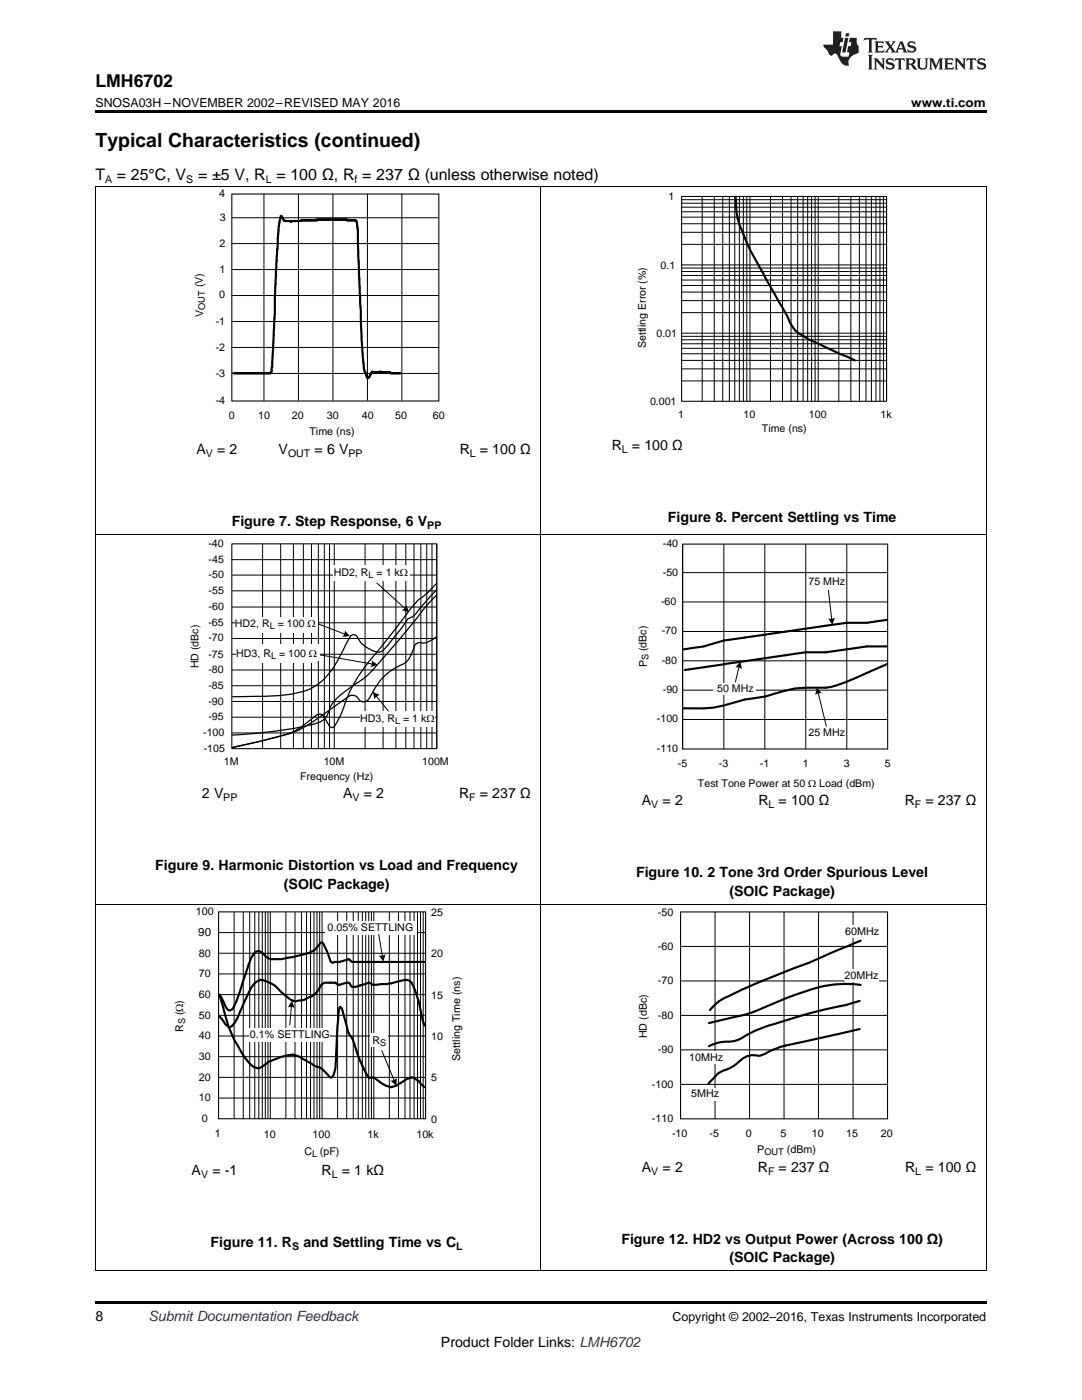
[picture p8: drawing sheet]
<svg xmlns="http://www.w3.org/2000/svg" width="216mm" height="279mm" viewBox="0 0 216 279" stroke-linecap="round" stroke-linejoin="round" font-family="sans-serif">
<path d="M19 259.7h177.8v.5h-177.8z" fill="#000"/>
<g fill="none" stroke="#000" stroke-width=".2">
<path d="M19.1 180.5v73.1M43.6 198.5h41.3M43.6 194.4h41.3M43.6 190.2h41.3M43.6 186.1h41.3M46.7 182v41.3M48.5 182v41.3M49.8 182v41.3M50.8 182v41.3M51.6 182v41.3M52.3 182v41.3M52.9 182v41.3"/>
<path d="M53.5 182v41.3M53.9 182v41.3M57 182v41.3M58.9 182v41.3M60.2 182v41.3M61.2 182v41.3M62 182v41.3M62.7 182v41.3M63.3 182v41.3M63.8 182v41.3M64.3 182v41.3M67.4 182v41.3"/>
<path d="M69.2 182v41.3M70.5 182v41.3M71.5 182v41.3M72.3 182v41.3M73 182v41.3M73.6 182v41.3M74.1 182v41.3M74.6 182v41.3M77.7 182v41.3M79.5 182v41.3M80.8 182v41.3M81.8 182v41.3"/>
<path d="M82.6 182v41.3M83.3 182v41.3M83.9 182v41.3M84.4 182v41.3M84.9 182v41.3M107.9 180.5v73.1M196.8 180.5v73.1M43.6 219.1h41.3M43.6 215h41.3M43.6 210.9h41.3M43.6 206.8h41.3M43.6 202.6h41.3"/>
<path d="M19 253.6h177.8"/>
</g>
<path d="M43.8 198.6l.6 2.1a24.7 24.7 0 0 0 5.7 11.9l.6 .4 .9 .2 .8-.4 1.2-.9a14.4 14.4 0 0 1 4.8-1.4l1.1 .3 3.6 2a4.3 4.3 0 0 1 2.6 2.1l.2 .1 .4-.1a4 4 0 0 0 .7-2.6l.1-.9a70.7 70.7 0 0 1 .7-10.3l.1-.1 .3 .2 1 3.6a6.9 6.9 0 0 0 1.2 2.8 20 20 0 0 0 3.3 7.6l.2-.2 .9 .2a5.8 5.8 0 0 0 3.2 1.8l1-.3 2.2-1.4 .9-.3h.4l1 .7 1.2 1.3M84.7 192h-14.4a1.07 1.07 0 0 0-1.6-.3l-.9 .3-1.5 .1-.4-.4-1.3-3.3-.3-.3h-.4l-.3 .6a4 4 0 0 1-3 1.8l-4.4 .9h-2.1l-.9-.4-.8-.8-.8-.4-.5 .1-.4 .4a24 24 0 0 0-2.3 5.7l-1 3.3a4.4 4.4 0 0 1-1.2 2.2l-.6 .1-.3-.2-1.5-2.9M43.8 202.9l1.2 1.5 .6 .6a1.41 1.41 0 0 0 1.2-.9l2.3-4.8a5.5 5.5 0 0 1 2.5-3.6l.3-.1a6.6 6.6 0 0 1 4.3 2.5 5.3 5.3 0 0 0 2.8 1.7l1.6-.2 1.9-1a4.3 4.3 0 0 0 1.4-1.8l.8-.7h2.2l.6 .4 2.1-.4 .2 .2 .5 .6h.7l2.6-.8 .9 .4 1.6-.1a16.5 16.5 0 0 0 4.6-.8 1.51 1.51 0 0 1 1.8 1.2l1 3 1.2 4.9" fill="none" stroke="#000" stroke-width=".43"/>
<path d="M43.6 182h41.3v41.3h-41.3z" fill="none" stroke="#000" stroke-width=".21"/>
<g fill="#fff">
<path d="M74 206.3h3.4v2.6h-3.4z" fill-rule="evenodd"/>
<path d="M64.8 183.9h18.2v2.6h-18.2z" fill-rule="evenodd"/>
<path d="M49.8 205.2h16.1v2.6h-16.1z" fill-rule="evenodd"/>
</g>
<g fill="none" stroke="#000" stroke-width=".2">
<path d="M75.6 186.5l.7 4.4M135.8 195.8h41.3M135.8 188.9h41.3M142.7 182v41.3M149.6 182v41.3M156.4 182v41.3M163.3 182v41.3M170.2 182v41.3M58.1 200.8l-.3 3.8M76.2 209.7l2.5 6M135.8 216.4h41.3M135.8 209.5h41.3"/>
<path d="M135.8 202.6h41.3"/>
</g>
<g fill="#000">
<path d="M58.2 199.7l.6 1.5a1.55 1.55 0 0 0-1.4-.1z" fill-rule="evenodd"/>
<path d="M75.6 190.7a1.56 1.56 0 0 0 1.3-.3l-.4 1.5z" fill-rule="evenodd"/>
<path d="M77.9 215.7a1.55 1.55 0 0 0 1.3-.6l-.1 1.6z" fill-rule="evenodd"/>
</g>
<path d="M135.8 182h41.3v41.3h-41.3z" fill="none" stroke="#000" stroke-width=".21"/>
<g fill="#fff">
<path d="M168.7 184.8h7.2v2.1h-7.2z" fill-rule="evenodd"/>
<path d="M168.7 184.6h6.7v2.6h-6.7z" fill-rule="evenodd"/>
<path d="M137.9 217.3h5.7v2.1h-5.7z" fill-rule="evenodd"/>
<path d="M137.9 217.1h5.6v2.5h-5.6z" fill-rule="evenodd"/>
<path d="M137.5 210.1h6.9v2.1h-6.9z" fill-rule="evenodd"/>
<path d="M137.5 209.9h6.8v2.5h-6.8z" fill-rule="evenodd"/>
<path d="M168.5 193.7h6.9v2.1h-6.9z" fill-rule="evenodd"/>
<path d="M168.5 193.4h6.8v2.6h-6.8z" fill-rule="evenodd"/>
</g>
<path d="M171.5 199.8l-2.6 .8-7.2 1.6-7.2 2.2a25 25 0 0 0-7.1 3.1l-1.1 .3a10.1 10.1 0 0 0-4.8 1M171.7 187.7l-10.1 4.4a151.9 151.9 0 0 0-17.8 7.5l-2.1 2M171.7 196.6a24.8 24.8 0 0 0-12.9 1.9l-9 3.7-8.3 2M171.5 205.4l-14.8 3.3a19.3 19.3 0 0 0-4.6 1.9l-.8 .1a3.9 3.9 0 0 0-4 1.3 8.8 8.8 0 0 1-3.4 1.9l-.7 .4-1.8 1.9" fill="none" stroke="#000" stroke-width=".43"/>
<g fill="none" stroke="#000" stroke-width=".2">
<path d="M19.1 106.7v73.8M107.9 106.7v73.8M136.2 114.3h40.9M136.2 108.6v40.9M144.4 108.6v40.9M152.6 108.6v40.9M160.8 108.6v40.9M169 108.6v40.9M196.8 106.7v73.8M136.2 120.1h40.9M136.2 137.7h40.9M136.2 131.9h40.9"/>
<path d="M136.2 126h40.9M136.2 143.6h40.9M19 180.5h177.8"/>
</g>
<path d="M136.2 108.6h40.9v40.9h-40.9z" fill="none" stroke="#000" stroke-width=".21"/>
<g fill="#fff">
<path d="M161.3 145.2h7.4v2.2h-7.4z" fill-rule="evenodd"/>
<path d="M142.4 136.3h8.4v2.2h-8.4z" fill-rule="evenodd"/>
<path d="M161.3 115.1h7.4v2.2h-7.4z" fill-rule="evenodd"/>
</g>
<g fill="none" stroke="#000" stroke-width=".2">
<path d="M46.2 111.7h40.9M46.3 117.9h40.9M46.3 114.8h40.9M52.4 108.5v40.9M56 108.5v40.9M58.5 108.5v40.9M60.5 108.5v40.9M62.2 108.5v40.9M63.5 108.5v40.9M64.7 108.5v40.9M65.8 108.5v40.9M66.7 108.5v40.9"/>
<path d="M72.8 108.5v40.9M76.4 108.5v40.9M79 108.5v40.9M81 108.5v40.9M82.6 108.5v40.9M84 108.5v40.9M85.1 108.5v40.9M86.2 108.5v40.9M87.2 108.5v40.9M165.3 117.8l.7 5.9M46.3 140h40.9M46.3 136.9h40.9"/>
<path d="M46.3 133.7h40.9M46.3 130.6h40.9M46.3 127.4h40.9M46.3 124.3h40.9M46.3 121.1h40.9M147.5 133l-.8 3.1M163.2 138.2l1.7 6.7M46.3 146.3h40.9M46.3 143.1h40.9"/>
</g>
<g fill="#000">
<path d="M147.7 132l.4 1.5a1.53 1.53 0 0 0-1.4-.3z" fill-rule="evenodd"/>
<path d="M163 137.2l1 1.2a1.53 1.53 0 0 0-1.3 .3z" fill-rule="evenodd"/>
<path d="M165.2 123.4a1.53 1.53 0 0 0 1.4-.1l-.5 1.4z" fill-rule="evenodd"/>
</g>
<path d="M144.7 132.5l-8 1.2M177 123.7l-4 .6h-4.1l-24.4 3.5a29.8 29.8 0 0 1-8.1 1.8M177 129h-4l-8.2 1.2h-4.1l-16.2 2.3M177 132.5l-4 1.8a31.8 31.8 0 0 1-8.2 2.9 22.8 22.8 0 0 0-10.2 1.2l-1.9 .6-4.1 .6a27.2 27.2 0 0 1-12.2 1.8" fill="none" stroke="#000" stroke-width=".42"/>
<path d="M46.3 108.5h40.9v40.9h-40.9z" fill="none" stroke="#000" stroke-width=".21"/>
<g fill="#fff">
<path d="M66.6 112.7h15.2v2.7h-15.2z" fill-rule="evenodd"/>
<path d="M66.6 112.9h14.8v3.1h-14.8z" fill-rule="evenodd"/>
<path d="M71.9 141.8h14.9v2.8h-14.9z" fill-rule="evenodd"/>
<path d="M71.9 142h14.8v3.1h-14.8z" fill-rule="evenodd"/>
</g>
<path d="M75.2 116.3l5.7 5.2M62.9 130.5l11.5 2M63 124.3l5.9 2.3M75 138.9l2.5 3" fill="none" stroke="#000" stroke-width=".2"/>
<g fill="#000">
<path d="M68.8 125.8l1 1.2-1.5 .1a1.53 1.53 0 0 0 .5-1.3z" fill-rule="evenodd"/>
<path d="M74.4 138.1l1.4 .6a1.54 1.54 0 0 0-1.1 .9z" fill-rule="evenodd"/>
<path d="M74.2 131.8l1.2 .9-1.5 .5a1.53 1.53 0 0 0 .3-1.4z" fill-rule="evenodd"/>
<path d="M81.1 120.8l.5 1.4-1.4-.4a1.54 1.54 0 0 0 .9-1z" fill-rule="evenodd"/>
</g>
<path d="M86.9 117.9l-3.6 4.1a3.2 3.2 0 0 1-1.9 1.5l-1.2 1.8-2.4 2.9a5.4 5.4 0 0 1-2 1.9 5.7 5.7 0 0 1-4.7-3.2 .83 .83 0 0 0-1.1 0l-.5 .9a26.9 26.9 0 0 1-5.2 8.1 10.8 10.8 0 0 1-6.5 2.7l-4.1 .3-7.3 .2M87 116.5a16.1 16.1 0 0 1-3.6 3.3l-1.4 1.6-6.6 8.5a32.5 32.5 0 0 0-5 7l-1.6 3.6a13.4 13.4 0 0 1-2.3 4.6l-.2 .1-.6-.3-.7-1.3a1.31 1.31 0 0 0-1.4-1.1l-.5 .2-3.7 2.9a11.2 11.2 0 0 1-3.5 1.3l-9.5 2.3M87.1 118.8a26.5 26.5 0 0 0-3.8 4.5 174.9 174.9 0 0 1-9.6 11.1l-1.5 1.3-2.6 1.7a10.9 10.9 0 0 0-3.7 3.7 5.2 5.2 0 0 1-1.7 2.8l-.7 .3a76.9 76.9 0 0 1-17.2 2.5M87 127.2a3.7 3.7 0 0 1-3.4 1.1 1.15 1.15 0 0 0-1 1 4.8 4.8 0 0 1-3.4 3.8 11.8 11.8 0 0 0-5.3 5.9 1.34 1.34 0 0 1-1.2 1.1 1.34 1.34 0 0 1-1.4-.9 1.4 1.4 0 0 0-2 0l-6.6 4.7a16.3 16.3 0 0 1-5.8 2.8l-5.1 1.3-5.3 1.1" fill="none" stroke="#000" stroke-width=".25"/>
<g fill="#fff">
<path d="M46.9 123.1h16.4v2.5h-16.4z" fill-rule="evenodd"/>
<path d="M46.9 123.2h16.1v3h-16.1z" fill-rule="evenodd"/>
<path d="M47.1 128.6h16.7v3.4h-16.7z" fill-rule="evenodd"/>
<path d="M47.1 129.2h16.2v3h-16.2z" fill-rule="evenodd"/>
</g>
<g fill="none" stroke="#000" stroke-width=".2">
<path d="M19 37.2h177.8M19.1 37.2v69.5M52.7 38.7v41.3M59.6 38.7v41.3M66.4 38.7v41.3M73.3 38.7v41.3M80.2 38.7v41.3M107.9 37.2v69.5M136.1 39.9h40.8M140.1 39.2v40.9M142.5 39.2v40.9M144.2 39.2v40.9"/>
<path d="M145.5 39.2v40.9M146.6 39.2v40.9M147.5 39.2v40.9M148.3 39.2v40.9M149 39.2v40.9M149.6 39.2v40.9M153.7 39.2v40.9M156.1 39.2v40.9M157.8 39.2v40.9M159.2 39.2v40.9M160.2 39.2v40.9M161.2 39.2v40.9"/>
<path d="M161.9 39.2v40.9M162.6 39.2v40.9M163.3 39.2v40.9M167.4 39.2v40.9M169.8 39.2v40.9M171.5 39.2v40.9M172.8 39.2v40.9M173.9 39.2v40.9M174.8 39.2v40.9M175.6 39.2v40.9M176.3 39.2v40.9M176.9 39.2v40.9"/>
<path d="M196.8 37.2v69.5M46.2 59h41.3M46.2 53.8h41.3M46.2 48.6h41.3M46.3 43.5h41.2M136.1 60h40.8M136.1 58.3h40.8M136.1 57h40.8M136.1 55.9h40.8M136.1 55h40.8M136.1 54.2h40.8M136.1 53.5h40.8"/>
<path d="M136.1 52.9h40.8M136.1 48.8h40.8M136.1 46.4h40.8M136.1 44.7h40.8M136.1 43.3h40.8M136.1 42.3h40.8M136.1 41.4h40.8M136.1 40.6h40.8M46.2 74.5h41.3M46.2 69.3h41.3M46.2 64.2h41.3M136.1 76h40.8"/>
<path d="M136.1 73.6h40.8M136.1 71.9h40.8M136.1 70.6h40.8M136.1 69.5h40.8M136.1 68.6h40.8M136.1 67.8h40.8M136.1 67.1h40.8M136.1 66.5h40.8M136.1 62.4h40.8M19 106.6h177.8"/>
</g>
<path d="M46.3 38.7h41.3v41.3h-41.3zM136 39.2h40.9v40.9h-40.9z" fill="none" stroke="#000" stroke-width=".21"/>
<path d="M46.6 74.5h.1M54.2 73.9l-.2 .6h-7.3M54.2 73.2l-.1 .7M54.3 73.3l.8-20a61.8 61.8 0 0 1 .9-10.1l.1-.1 .7 1h1.1l.1 .2h.2v-.2h1.9v-.1h3v-.2l.1 .2 .1-.2h5.8v.2l.2-.2 .1 .2h1.6v.1a6.4 6.4 0 0 1 .4 2.8l.7 21 .3 3.7a8.8 8.8 0 0 0 .9 3.8h.3l.7-1.2 .1 .1h1.4v-.1l.1 .1v-.1h.2v.1h1.8l.1 .2h2" fill="none" stroke="#000" stroke-width=".43"/>
<path d="M146.8 39.4l.1 1a12.3 12.3 0 0 0 1.2 5.8 42.1 42.1 0 0 0 4.1 8.2l5 8.9a5.9 5.9 0 0 0 3.2 3.8l1.1 .7 9.1 4.1" fill="none" stroke="#000" stroke-width=".42"/>
<path d="M19 22h177.8v.5h-177.8z" fill="#000"/>
<g fill="#231f20">
<path d="M172.5 7.6l-.1 .5 .4-.2h.6v.1v2.1l-.2 .4h.9l-.2-.4v-2.1l.1-.1h.5l.5 .2-.2-.5zM174.5 8.3l.2 .3v1.5l-.2 .4h1.8l.2-.6a1.04 1.04 0 0 1-1.3 .2v-.7h.6l.3 .2v-.6l-.3 .2h-.6v-.6l.8-.1 .4 .3-.2-.5zM176.5 8.3l.9 1.1-.9 1.1h.8l-.2-.2 .4-.7 .5 .7-.2 .2h1.5l-.2-.2 .2-.4h.9l.1 .4-.2 .2h1l-.3-.3-.7-1.9h-.5l-.9 2-.8-1 .9-1h-.8l.1 .3-.4 .5-.3-.6 .1-.2zM179.7 8.6l.4 1h-.7zM181.3 8.4a.63 .63 0 0 0-.2 .7 .63 .63 0 0 0 .6 .4l.6 .2 .1 .2a.75 .75 0 0 1-.7 .4 .75 .75 0 0 1-.6-.5l.1 .7 .1-.1a1.11 1.11 0 0 0 1.5-.6 1.13 1.13 0 0 0-1.2-.8l-.1-.4a1.04 1.04 0 0 1 1.2 .2l-.2-.5-.2 .1-.4-.2zM173.2 10.9l.2 .4v2.2l-.2 .4h1l-.3-.4v-2.2l.3-.4zM174.3 11.6l.3 .4v1.5l-.3 .4h.8l-.2-.4v-1.3l1.5 1.7v-1.9l.2-.4h-.7l.2 .4v.9l-1.1-1.3zM177 11.8a.62 .62 0 0 0-.2 .7 .62 .62 0 0 0 .6 .4l.6 .1 .1 .3a.76 .76 0 0 1-.7 .3 .76 .76 0 0 1-.7-.4l.2 .7 .1-.1a1.11 1.11 0 0 0 1.5-.6 1.13 1.13 0 0 0-1.2-.8l-.1-.4a1.04 1.04 0 0 1 1.2 .2l-.2-.6-.2 .1-.5-.1zM178.7 11.6l-.2 .6a.61 .61 0 0 1 .8-.3v1.6l-.2 .4h.9l-.2-.4v-1.6a.63 .63 0 0 1 .7 .3l-.1-.6zM180.6 11.6l.3 .4v1.5l-.3 .4h1l-.2-.2-.1-.8 .6 .2a.76 .76 0 0 0 1.2 .7l-1-1a.58 .58 0 0 0 .6-.5 .58 .58 0 0 0-.5-.6zM181.4 11.9h.1a.45 .45 0 0 1 .5 .1 .45 .45 0 0 1 .1 .5l-.8 .2zM182.9 11.6l.2 .2a2.17 2.17 0 0 0 .3 1.9 .99 .99 0 0 0 1.6-.6v-1.1l.2-.4h-.7l.2 .2a1.92 1.92 0 0 1-.2 1.8 .6 .6 0 0 1-.9-.5v-1.1l.2-.4zM185.4 11.6l.2 .4v1.5l-.2 .4h.7l-.2-.4v-1.4l.8 1.8 .8-1.8v1.4l-.2 .4h.9l-.2-.4v-1.5l.2-.4h-.8l-.6 1.5-.6-1.5zM188.4 11.6l.2 .4v1.5l-.2 .4h1.8l.1-.6a1.04 1.04 0 0 1-1.2 .1v-.6h.5l.4 .2v-.6l-.4 .2h-.5v-.7h.8l.3 .3-.1-.6zM190.5 11.6l.2 .4v1.5l-.2 .4h.7l-.2-.4v-1.3l1.5 1.7v-1.9l.2-.4h-.7l.2 .4v.9l-1.1-1.3zM192.9 11.6l-.1 .6a.61 .61 0 0 1 .7-.3l.1 1.6-.3 .4h1l-.3-.4 .1-1.6a.63 .63 0 0 1 .7 .3l-.1-.6zM195.2 11.8a.62 .62 0 0 0-.2 .7 .62 .62 0 0 0 .6 .4l.6 .1 .1 .3a.76 .76 0 0 1-.7 .3 .76 .76 0 0 1-.6-.4l.1 .7 .1-.1a1.11 1.11 0 0 0 1.6-.6 1.13 1.13 0 0 0-1.3-.8l-.1-.4a1.04 1.04 0 0 1 1.2 .2l-.1-.6-.2 .1-.5-.1z"/>
<path d="M166.2 6.3v2.6h-1.9v.4l.8 .9a.91 .91 0 0 0 1 .8 .56 .56 0 0 1 .5-.3 .56 .56 0 0 1 .5 .3l.4 .8a1.53 1.53 0 0 0 1.9 1.2 1.54 1.54 0 0 1 1-2.1l.9-.3v-1.4a1.52 1.52 0 0 1-.4-1.6h-1.3l-.2 .8h.5l-.2 .8h-.5l-.1 1v.2l.4 .1-.2 .8a1.93 1.93 0 0 1-1.6-.3l.3-1.8h-.5l.2-.8h.4l.2-.8h-.4v-1.3zM168.6 7.6l-.6 2.9h.7l.6-2.9zM168.8 6.6l-.1 .7h.6l.2-.7z"/>
</g>
<text font-size="3.9" x="19" y="29.3">Typical Characteristics (continued)</text>
<text font-size="3.5" x="19" y="17.3">LMH6702</text>
<g font-size="3.2">
<text x="19" y="36">T</text>
<text x="23.3" y="36">= 25°C, V</text>
<text x="39.5" y="36">= ±5 V, R = 100 Ω, R = 237 Ω (unless otherwise noted)</text>
</g>
<g font-size="2.8">
<text x="122.1" y="89.9">R</text>
<text x="126.1" y="89.9">= 100 Ω</text>
<text x="39.2" y="90.6">A</text>
<text x="43.3" y="90.6">= 2</text>
<text x="55.6" y="90.7">V</text>
<text x="62.8" y="90.7">= 6 V</text>
<text x="91.7" y="90.6">R</text>
<text x="95.7" y="90.6">= 100 Ω</text>
<text x="46.2" y="104.9">Figure 7. Step Response, 6 V</text>
<text x="133.3" y="104.2">Figure 8. Percent Settling vs Time</text>
<text x="40.3" y="159.3">2 V</text>
<text x="68.5" y="159.3">A</text>
<text x="72.6" y="159.3">= 2</text>
<text x="91.6" y="159.3">R</text>
<text x="95.7" y="159.3">= 237 Ω</text>
<text x="128.1" y="160.7">A</text>
<text x="132.2" y="160.7">= 2</text>
<text x="151.3" y="160.7">R</text>
<text x="155.4" y="160.7">= 100 Ω</text>
<text x="180.5" y="160.7">R</text>
<text x="184.6" y="160.7">= 237 Ω</text>
<text x="31" y="173.6">Figure 9. Harmonic Distortion vs Load and Frequency</text>
<text x="56.7" y="177.3">(SOIC Package)</text>
<text x="126.9" y="175">Figure 10. 2 Tone 3rd Order Spurious Level</text>
<text x="145.6" y="178.8">(SOIC Package)</text>
<text x="128.1" y="233.9">A</text>
<text x="132.2" y="233.9">= 2</text>
<text x="151.2" y="233.9">R</text>
<text x="155.4" y="233.9">= 237 Ω</text>
<text x="180.6" y="233.9">R</text>
<text x="184.6" y="233.9">= 100 Ω</text>
<text x="38.2" y="234.6">A</text>
<text x="42.4" y="234.6">= -1</text>
<text x="64.2" y="234.6">R</text>
<text x="68.2" y="234.6">= 1 kΩ</text>
<text x="42" y="248.9">Figure 11. R</text>
<text x="60.5" y="248.9">and Settling Time vs C</text>
<text x="124" y="248.2">Figure 12. HD2 vs Output Power (Across 100 Ω)</text>
<text x="145.6" y="251.9">(SOIC Package)</text>
<text x="19" y="263.6">8</text>
<text x="88" y="268.9">Product Folder Links: LMH6702</text>
</g>
<text font-size="2.8" fill="#0000c8" x="29.6" y="263.6">Submit Documentation Feedback</text>
<g font-size="2.5">
<text x="19" y="21.4">SNOSA03H –NOVEMBER 2002–REVISED MAY 2016</text>
<text x="181.8" y="21.4">www.ti.com</text>
<text x="134.2" y="263.6">Copyright © 2002–2016, Texas Instruments Incorporated</text>
</g>
<text font-size="2.3" x="39.6" y="186.8">90</text>
<g font-size="2.1">
<text x="21" y="36.6">A</text>
<text x="37.1" y="36.6">S</text>
<text x="43.7" y="39.4">4</text>
<text x="53" y="36.6">L</text>
<text x="70.8" y="36.6">f</text>
<text x="133.4" y="39.9">1</text>
<text x="43.8" y="44.1">3</text>
<text x="43.8" y="49.3">2</text>
<text x="131.8" y="53.8">0.1</text>
<text x="40.5" y="57.4" transform="rotate(-90 40.5 57.4)">(V)</text>
<text x="43.7" y="59.6">0</text>
<text x="43.8" y="54.4">1</text>
<text x="40.5" y="63.3" transform="rotate(-90 40.5 63.3)">V</text>
<text x="43" y="64.8">-1</text>
<text x="43" y="70">-2</text>
<text x="128.9" y="69.5" transform="rotate(-90 128.9 69.5)">Settling Error (%)</text>
<text x="131" y="67.2">0.01</text>
<text x="43" y="75.2">-3</text>
<text x="43" y="80.7">-4</text>
<text x="45.7" y="83.6">0</text>
<text x="51.5" y="83.6">10</text>
<text x="58.3" y="83.6">20</text>
<text x="65.2" y="83.6">30</text>
<text x="72.2" y="83.6">40</text>
<text x="78.8" y="83.6">50</text>
<text x="86.4" y="83.6">60</text>
<text x="129.7" y="80.8">0.001</text>
<text x="135.3" y="83.3">1</text>
<text x="148.4" y="83.4">10</text>
<text x="161.4" y="83.4">100</text>
<text x="175.7" y="83.4">1k</text>
<text x="61.7" y="86.9">Time (ns)</text>
<text x="152" y="86.2">Time (ns)</text>
<text x="41.1" y="91.2">V</text>
<text x="57.5" y="91.3">OUT</text>
<text x="69.5" y="91.3">PP</text>
<text x="93.7" y="91.2">L</text>
<text x="124.1" y="90.5">L</text>
<text x="85.3" y="105.5">PP</text>
<text x="41.6" y="109.2">-40</text>
<text x="41.6" y="112.3">-45</text>
<text x="132.3" y="109.3">-40</text>
<text x="41.6" y="118.5">-55</text>
<text x="41.6" y="115.3">-50</text>
<text x="66.6" y="114.9">HD2, R</text>
<text x="75.1" y="114.9">= 1 k:</text>
<text x="132.3" y="114.9">-50</text>
<text x="161.3" y="116.8">75 MHz</text>
<text x="41.6" y="124.9">-65</text>
<text x="41.6" y="121.7">-60</text>
<text x="46.9" y="125.2">HD2, R</text>
<text x="55.4" y="125.2">= 100</text>
<text x="61.4" y="125.2">:</text>
<text x="131.9" y="120.7">-60</text>
<text x="41.6" y="131.2">-75</text>
<text x="41.6" y="128">-70</text>
<text x="47.1" y="131.1">HD3, R</text>
<text x="55.7" y="131.1">= 100</text>
<text x="61.6" y="131.1">:</text>
<text x="129" y="130" transform="rotate(-90 129 130)">(dBc)</text>
<text x="132" y="126.5">-70</text>
<text x="39.6" y="133.4" transform="rotate(-90 39.6 133.4)">HD (dBc)</text>
<text x="41.6" y="137.5">-85</text>
<text x="41.6" y="134.3">-80</text>
<text x="129" y="133.2" transform="rotate(-90 129 133.2)">P</text>
<text x="132" y="132.4">-80</text>
<text x="41.6" y="143.7">-95</text>
<text x="41.6" y="140.7">-90</text>
<text x="132.3" y="138.3">-90</text>
<text x="143.1" y="138.1">50 MHz</text>
<text x="40.5" y="146.9">-100</text>
<text x="40.6" y="150">-105</text>
<text x="71.9" y="144">HD3, R</text>
<text x="80.4" y="144">= 1 k:</text>
<text x="131.1" y="144.1">-100</text>
<text x="161.3" y="146.9">25 MHz</text>
<text x="44.7" y="152.7">1M</text>
<text x="59.9" y="155.6">Frequency (Hz)</text>
<text x="64.6" y="152.7">10M</text>
<text x="84.3" y="152.7">100M</text>
<text x="131.1" y="150.2">-110</text>
<text x="135.3" y="153">-5</text>
<text x="143.5" y="153">-3</text>
<text x="151.6" y="153">-1</text>
<text x="160.2" y="153">1</text>
<text x="168.4" y="153">3</text>
<text x="176.5" y="153">5</text>
<text x="44.6" y="159.9">PP</text>
<text x="70.3" y="159.9">V</text>
<text x="93.6" y="159.9">F</text>
<text x="130" y="161.3">V</text>
<text x="139.3" y="157">Test Tone Power at 50 : Load (dBm)</text>
<text x="153.4" y="161.3">L</text>
<text x="182.5" y="161.3">F</text>
<text x="39.1" y="182.7">100</text>
<text x="65.4" y="185.8">0.05% SETTLING</text>
<text x="86" y="182.8">25</text>
<text x="131.3" y="182.7">-50</text>
<text x="39.7" y="190.9">80</text>
<text x="86" y="191">20</text>
<text x="131.3" y="189.6">-60</text>
<text x="168.7" y="186.5">60MHz</text>
<text x="39.7" y="195.1">70</text>
<text x="131.3" y="196.5">-70</text>
<text x="168.5" y="195.4">20MHz</text>
<text x="36.5" y="202.6" transform="rotate(-90 36.5 202.6)">(:)</text>
<text x="39.7" y="203.3">50</text>
<text x="39.7" y="199.2">60</text>
<text x="86" y="199.3">15</text>
<text x="131.3" y="203.3">-80</text>
<text x="36.5" y="205.9" transform="rotate(-90 36.5 205.9)">R</text>
<text x="39.7" y="207.4">40</text>
<text x="49.9" y="207.1">0.1% SETTLING</text>
<text x="74.3" y="208.4">R</text>
<text x="86" y="207.5">10</text>
<text x="129.1" y="207.2" transform="rotate(-90 129.1 207.2)">HD (dBc)</text>
<text x="39.7" y="215.7">20</text>
<text x="39.7" y="211.6">30</text>
<text x="86" y="215.8">5</text>
<text x="91.8" y="211.7" transform="rotate(-90 91.8 211.7)">Settling Time (ns)</text>
<text x="131.3" y="210.2">-90</text>
<text x="137.5" y="211.8">10MHz</text>
<text x="39.7" y="219.8">10</text>
<text x="130.1" y="217.1">-100</text>
<text x="137.9" y="219">5MHz</text>
<text x="40.3" y="224">0</text>
<text x="42.9" y="227">1</text>
<text x="52.6" y="227">10</text>
<text x="62.4" y="227">100</text>
<text x="73.4" y="227">1k</text>
<text x="83.1" y="227">10k</text>
<text x="86" y="224">0</text>
<text x="130.1" y="224">-110</text>
<text x="134.1" y="226.9">-10</text>
<text x="141.6" y="226.9">-5</text>
<text x="148.8" y="226.9">0</text>
<text x="155.7" y="226.9">5</text>
<text x="162" y="226.9">10</text>
<text x="168.9" y="226.9">15</text>
<text x="175.8" y="226.9">20</text>
<text x="60.7" y="230.5">C</text>
<text x="63.8" y="230.5">(pF)</text>
<text x="151.1" y="230.1">P</text>
<text x="157" y="230.1">(dBm)</text>
<text x="40.1" y="235.1">V</text>
<text x="66.2" y="235.1">L</text>
<text x="130" y="234.4">V</text>
<text x="153.2" y="234.4">F</text>
<text x="182.6" y="234.4">L</text>
<text x="58.3" y="249.4">S</text>
<text x="91.1" y="249.4">L</text>
</g>
<g font-size="1.9">
<text x="40.9" y="61.9" transform="rotate(-90 40.9 61.9)">OUT</text>
<text x="36.9" y="204.4" transform="rotate(-90 36.9 204.4)">S</text>
<text x="75.9" y="208.8">S</text>
<text x="62.3" y="230.9">L</text>
<text x="152.5" y="230.5">OUT</text>
</g>
<g font-size="1.8">
<text x="73.5" y="115.3">L</text>
<text x="53.8" y="125.6">L</text>
<text x="54.1" y="131.5">L</text>
<text x="129.4" y="131.8" transform="rotate(-90 129.4 131.8)">S</text>
<text x="78.8" y="144.4">L</text>
</g>
</svg>
